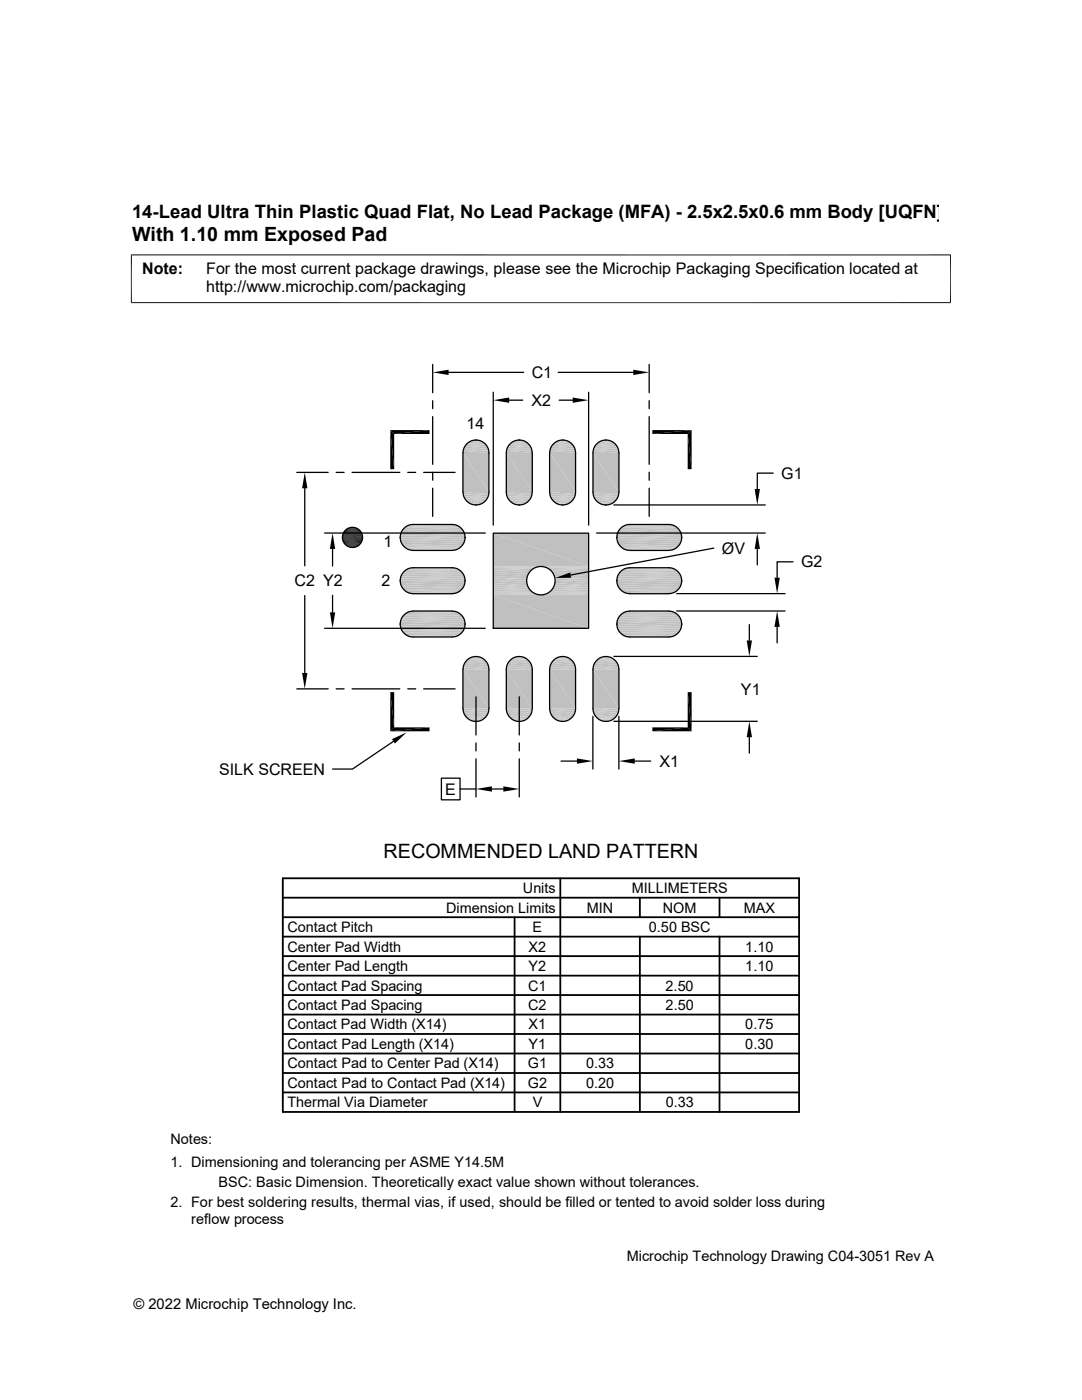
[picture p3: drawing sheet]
<svg xmlns="http://www.w3.org/2000/svg" width="216mm" height="279mm" viewBox="0 0 216 279" stroke-linecap="round" stroke-linejoin="round" font-family="sans-serif">
<g fill="#c0c0c0">
<path d="M94.5 87.9h.9z"/>
<path d="M103.2 87.9h.9z"/>
<path d="M111.8 87.9h.9z"/>
<path d="M120.5 87.9h.8z"/>
<path d="M120 88l.5-.1 1.3 .1z"/>
<path d="M120.5 87.9l1.3 .1z"/>
<path d="M111.4 88l.4-.1 1.4 .1z"/>
<path d="M111.8 87.9l1.4 .1z"/>
<path d="M102.7 88l.5-.1 1.3 .1z"/>
<path d="M103.2 87.9l1.3 .1z"/>
<path d="M94.1 88l.4-.1 1.4 .1z"/>
<path d="M94.5 87.9l1.4 .1z"/>
</g>
<path d="M93.7 88.1h2.6M102.3 88.1h2.6M111 88.1h2.6M119.6 88.1h2.6" fill="none" stroke="#c0c0c0" stroke-width=".2"/>
<path d="M93.3 88.3h3.3M102 88.3h3.3M110.6 88.3h3.3M119.2 88.3h3.4" fill="none" stroke="#c0c0c0" stroke-width=".28"/>
<path d="M93 88.6h4M101.6 88.6h4M110.3 88.6h4M118.9 88.6h4" fill="none" stroke="#c0c0c0" stroke-width=".32"/>
<path d="M92.7 88.9h4.5M101.4 88.9h4.5M110 88.9h4.5M118.7 88.9h4.4" fill="none" stroke="#c0c0c0" stroke-width=".36"/>
<path d="M92.4 89.7h5.1M92.5 89.3h4.9M101.1 89.7h5.1M101.2 89.3h4.8M109.7 89.7h5.1M109.8 89.3h4.9M118.3 89.7h5.2M118.5 89.3h4.8" fill="none" stroke="#c0c0c0" stroke-width=".42"/>
<path d="M92.4 90.2h5.2M101 90.2h5.2M109.7 90.2h5.2M118.3 90.2h5.2" fill="none" stroke="#c0c0c0" stroke-width=".44"/>
<g fill="#c0c0c0">
<path d="M118.3 90.4l5.2 7.8h-5.2z"/>
<path d="M118.3 90.4h5.2v7.8z"/>
<path d="M109.7 90.4l5.2 7.8h-5.2z"/>
<path d="M109.7 90.4h5.2v7.8z"/>
<path d="M101 90.4l5.2 7.8h-5.2z"/>
<path d="M101 90.4h5.2v7.8z"/>
<path d="M92.4 90.4l5.2 7.8h-5.2z"/>
<path d="M92.4 90.4h5.2v7.8z"/>
</g>
<path d="M92.4 98.4h5.2M92.4 98.9h5.1M101 98.4h5.2M101.1 98.9h5.1M109.7 98.4h5.2M109.7 98.9h5.1M118.3 98.4h5.2M118.3 98.9h5.2" fill="none" stroke="#c0c0c0" stroke-width=".44"/>
<path d="M92.5 99.3h4.9M101.2 99.3h4.8M109.8 99.3h4.9M118.5 99.3h4.8" fill="none" stroke="#c0c0c0" stroke-width=".4"/>
<path d="M92.7 99.7h4.5M101.4 99.7h4.5M110 99.7h4.5M118.7 99.7h4.4" fill="none" stroke="#c0c0c0" stroke-width=".36"/>
<path d="M93 100h4M101.6 100h4M110.3 100h4M118.9 100h4" fill="none" stroke="#c0c0c0" stroke-width=".34"/>
<path d="M93.3 100.3h3.3M102 100.3h3.3M110.6 100.3h3.3M119.2 100.3h3.4" fill="none" stroke="#c0c0c0" stroke-width=".25"/>
<path d="M93.7 100.5h2.6M102.3 100.5h2.6M111 100.5h2.6M119.6 100.5h2.6" fill="none" stroke="#c0c0c0" stroke-width=".2"/>
<g fill="#c0c0c0">
<path d="M94.5 100.7h.9z"/>
<path d="M103.2 100.7h.9z"/>
<path d="M111.8 100.7h.9z"/>
<path d="M120.5 100.7h.8z"/>
<path d="M120 100.6l1.3 .1z"/>
<path d="M120 100.6h1.8l-.5 .1z"/>
<path d="M111.4 100.6l1.3 .1z"/>
<path d="M111.4 100.6h1.8l-.5 .1z"/>
<path d="M102.7 100.6l1.4 .1z"/>
<path d="M102.7 100.6h1.8l-.4 .1z"/>
<path d="M94.1 100.6l1.3 .1z"/>
<path d="M94.1 100.6h1.8l-.5 .1z"/>
</g>
<path d="M81.1 104.9h10.4M81.6 104.8h9.5M82 104.7h8.7M124.4 104.9h10.3M124.8 104.8h9.5M125.2 104.7h8.7" fill="none" stroke="#c0c0c0" stroke-width=".2"/>
<path d="M80.8 105.1h11.1M124 105.1h11.1" fill="none" stroke="#c0c0c0" stroke-width=".28"/>
<path d="M80.5 105.4h11.7M123.7 105.4h11.7" fill="none" stroke="#c0c0c0" stroke-width=".32"/>
<path d="M80.2 105.8h12.3M123.4 105.8h12.3" fill="none" stroke="#c0c0c0" stroke-width=".36"/>
<path d="M80 106.2h12.6M123.2 106.2h12.7" fill="none" stroke="#c0c0c0" stroke-width=".4"/>
<path d="M79.8 107h13M79.9 106.6h12.9M123.1 107h12.9M123.1 106.6h12.9" fill="none" stroke="#c0c0c0" stroke-width=".44"/>
<g fill="#c0c0c0">
<path d="M123.1 107.3l12.9 .4h-12.9z"/>
<path d="M123.1 107.3h12.9v.4z"/>
<path d="M79.8 107.3l13 .4h-12.9z"/>
<path d="M79.8 107.3h13v.4z"/>
</g>
<path d="M79.9 107.9h12.9M80 108.4h12.6M123.1 107.9h12.9M123.2 108.4h12.7" fill="none" stroke="#c0c0c0" stroke-width=".42"/>
<path d="M80.2 108.7h12.3M123.4 108.7h12.3" fill="none" stroke="#c0c0c0" stroke-width=".36"/>
<path d="M80.5 109.1h11.7M123.7 109.1h11.7" fill="none" stroke="#c0c0c0" stroke-width=".32"/>
<path d="M80.8 109.4h11.1M124 109.4h11.1" fill="none" stroke="#c0c0c0" stroke-width=".25"/>
<path d="M81.1 109.6h10.4M81.6 109.7h9.5M82 109.8h8.7M124.4 109.6h10.3M124.8 109.7h9.5M125.2 109.8h8.7" fill="none" stroke="#c0c0c0" stroke-width=".2"/>
<g fill="#c0c0c0">
<path d="M98.4 106.4l19.1 6.7h-19.1z"/>
<path d="M98.4 106.4h19.1v6.7z"/>
</g>
<path d="M81.1 113.5h10.4M81.6 113.4h9.5M82 113.3h8.7M98.4 113.1h9.3M98.4 113.2h8.8M108.2 113.1h9.3M108.6 113.2h8.9M124.4 113.5h10.3M124.8 113.4h9.5M125.2 113.3h8.7" fill="none" stroke="#c0c0c0" stroke-width=".2"/>
<path d="M98.4 113.4h8.4M109.1 113.4h8.4" fill="none" stroke="#c0c0c0" stroke-width=".23"/>
<path d="M80.8 113.8h11.1M98.4 113.7h8M109.5 113.7h8M124 113.8h11.1" fill="none" stroke="#c0c0c0" stroke-width=".28"/>
<path d="M80.2 114.4h12.3M98.4 114h7.6M109.9 114h7.6M123.4 114.4h12.3" fill="none" stroke="#c0c0c0" stroke-width=".36"/>
<path d="M80.5 114.1h11.7M123.7 114.1h11.7" fill="none" stroke="#c0c0c0" stroke-width=".32"/>
<path d="M98.4 114.3h7.3M110.2 114.3h7.3" fill="none" stroke="#c0c0c0" stroke-width=".38"/>
<path d="M98.4 114.8h7M98.4 115.2h6.8M110.4 114.8h7.1M110.6 115.2h6.9M123.1 115.7h12.9" fill="none" stroke="#c0c0c0" stroke-width=".44"/>
<path d="M79.9 115.2h12.9M80 114.8h12.6M123.1 115.2h12.9M123.2 114.8h12.7" fill="none" stroke="#c0c0c0" stroke-width=".42"/>
<g fill="#c0c0c0">
<path d="M110.7 115.4l6.8 .5h-6.7z"/>
<path d="M110.7 115.4h6.8v.5z"/>
<path d="M98.4 115.4l6.7 .5h-6.7z"/>
<path d="M98.4 115.4h6.7v.5z"/>
</g>
<path d="M79.8 115.7h13" fill="none" stroke="#c0c0c0" stroke-width=".44"/>
<g fill="#c0c0c0">
<path d="M123.1 115.9l12.9 .5h-12.9z"/>
<path d="M123.1 115.9h12.9v.5z"/>
<path d="M79.8 115.9l13 .5h-12.9z"/>
<path d="M79.8 115.9h13v.5z"/>
<path d="M110.8 115.9l6.7 .5h-6.8z"/>
<path d="M110.8 115.9h6.7v.5z"/>
<path d="M98.4 115.9l6.7 .5h-6.7z"/>
<path d="M98.4 115.9h6.7v.5z"/>
</g>
<path d="M79.9 116.6h12.9M80 117h12.6M123.1 116.6h12.9M123.2 117h12.7M79.9 123.9h12.9M80 123.4h12.6M123.1 123.9h12.9M123.2 123.4h12.7" fill="none" stroke="#c0c0c0" stroke-width=".42"/>
<path d="M98.4 116.6h6.8M98.4 117h7M110.4 117h7.1M110.6 116.6h6.9" fill="none" stroke="#c0c0c0" stroke-width=".44"/>
<path d="M80.2 117.4h12.3M98.4 117.8h7.6M109.9 117.8h7.6M123.4 117.4h12.3M80.2 123.1h12.3M123.4 123.1h12.3" fill="none" stroke="#c0c0c0" stroke-width=".36"/>
<path d="M98.4 117.5h7.3M110.2 117.5h7.3" fill="none" stroke="#c0c0c0" stroke-width=".38"/>
<path d="M80.5 117.7h11.7M123.7 117.7h11.7M80.5 122.7h11.7M123.7 122.7h11.7" fill="none" stroke="#c0c0c0" stroke-width=".32"/>
<path d="M80.8 118h11.1M98.4 118.1h8M109.5 118.1h8M124 118h11.1" fill="none" stroke="#c0c0c0" stroke-width=".28"/>
<g fill="none" stroke="#c0c0c0" stroke-width=".2">
<path d="M81.1 118.2h10.4M81.6 118.4h9.5M82 118.5h8.7M98.4 118.6h8.8M98.4 118.7h9.3M108.2 118.7h9.3M108.6 118.6h8.9M124.4 118.2h10.3M124.8 118.4h9.5M125.2 118.5h8.7M81.1 122.2h10.4M81.6 122h9.5"/>
<path d="M82 122h8.7M124.4 122.2h10.3M124.8 122h9.5M125.2 122h8.7"/>
</g>
<path d="M98.4 118.4h8.4M109.1 118.4h8.4" fill="none" stroke="#c0c0c0" stroke-width=".23"/>
<path d="M80.8 122.4h11.1M124 122.4h11.1" fill="none" stroke="#c0c0c0" stroke-width=".25"/>
<g fill="#c0c0c0">
<path d="M123.1 124.1l12.9 .4h-12.9z"/>
<path d="M123.1 124.1h12.9v.4z"/>
<path d="M79.9 124.1l12.9 .4h-13z"/>
<path d="M79.9 124.1h12.9v.4z"/>
</g>
<path d="M79.8 124.8h13M123.1 124.8h12.9" fill="none" stroke="#c0c0c0" stroke-width=".44"/>
<g fill="#c0c0c0">
<path d="M98.4 118.7l19.1 6.7h-19.1z"/>
<path d="M98.4 118.7h19.1v6.7z"/>
</g>
<path d="M79.9 125.2h12.9M123.1 125.2h12.9" fill="none" stroke="#c0c0c0" stroke-width=".44"/>
<path d="M80 125.6h12.6M123.2 125.6h12.7" fill="none" stroke="#c0c0c0" stroke-width=".4"/>
<path d="M80.2 126h12.3M123.4 126h12.3" fill="none" stroke="#c0c0c0" stroke-width=".36"/>
<path d="M80.5 126.4h11.7M123.7 126.4h11.7" fill="none" stroke="#c0c0c0" stroke-width=".32"/>
<path d="M80.8 126.7h11.1M124 126.7h11.1" fill="none" stroke="#c0c0c0" stroke-width=".28"/>
<path d="M81.1 126.9h10.4M81.6 127h9.5M82 127.1h8.7M124.4 126.9h10.3M124.8 127h9.5M125.2 127.1h8.7" fill="none" stroke="#c0c0c0" stroke-width=".2"/>
<g fill="#c0c0c0">
<path d="M94.5 131.1h.9z"/>
<path d="M103.2 131.1h.9z"/>
<path d="M111.8 131.1h.9z"/>
<path d="M120.5 131.1h.8z"/>
<path d="M120 131.2l.5-.1 1.3 .1z"/>
<path d="M120.5 131.1l1.3 .1z"/>
<path d="M111.4 131.2l.4-.1 1.4 .1z"/>
<path d="M111.8 131.1l1.4 .1z"/>
<path d="M102.7 131.2l.5-.1 1.3 .1z"/>
<path d="M103.2 131.1l1.3 .1z"/>
<path d="M94.1 131.2l.4-.1 1.4 .1z"/>
<path d="M94.5 131.1l1.4 .1z"/>
</g>
<path d="M93.7 131.3h2.6M102.3 131.3h2.6M111 131.3h2.6M119.6 131.3h2.6" fill="none" stroke="#c0c0c0" stroke-width=".2"/>
<path d="M93.3 131.5h3.3M102 131.5h3.3M110.6 131.5h3.3M119.2 131.5h3.4" fill="none" stroke="#c0c0c0" stroke-width=".25"/>
<path d="M93 131.8h4M101.6 131.8h4M110.3 131.8h4M118.9 131.8h4" fill="none" stroke="#c0c0c0" stroke-width=".34"/>
<path d="M92.7 132.1h4.5M101.4 132.1h4.5M110 132.1h4.5M118.7 132.1h4.4" fill="none" stroke="#c0c0c0" stroke-width=".36"/>
<path d="M92.5 132.5h4.9M101.2 132.5h4.8M109.8 132.5h4.9M118.5 132.5h4.8" fill="none" stroke="#c0c0c0" stroke-width=".4"/>
<path d="M92.4 133.4h5.2M92.4 132.9h5.1M101 133.4h5.2M101.1 132.9h5.1M109.7 133.4h5.2M109.7 132.9h5.1M118.3 133.4h5.2M118.3 132.9h5.2" fill="none" stroke="#c0c0c0" stroke-width=".44"/>
<g fill="#c0c0c0">
<path d="M118.3 133.6l5.2 7.8h-5.2z"/>
<path d="M118.3 133.6h5.2v7.8z"/>
<path d="M109.7 133.6l5.2 7.8h-5.2z"/>
<path d="M109.7 133.6h5.2v7.8z"/>
<path d="M101 133.6l5.2 7.8h-5.2z"/>
<path d="M101 133.6h5.2v7.8z"/>
<path d="M92.4 133.6l5.2 7.8h-5.2z"/>
<path d="M92.4 133.6h5.2v7.8z"/>
</g>
<path d="M92.4 141.6h5.2M101 141.6h5.2M109.7 141.6h5.2M118.3 141.6h5.2" fill="none" stroke="#c0c0c0" stroke-width=".44"/>
<path d="M92.4 142h5.1M92.5 142.5h4.9M101.1 142h5.1M101.2 142.5h4.8M109.7 142h5.1M109.8 142.5h4.9M118.3 142h5.2M118.5 142.5h4.8" fill="none" stroke="#c0c0c0" stroke-width=".42"/>
<path d="M92.7 142.9h4.5M101.4 142.9h4.5M110 142.9h4.5M118.7 142.9h4.4" fill="none" stroke="#c0c0c0" stroke-width=".36"/>
<path d="M93 143.2h4M101.6 143.2h4M110.3 143.2h4M118.9 143.2h4" fill="none" stroke="#c0c0c0" stroke-width=".32"/>
<path d="M93.3 143.5h3.3M102 143.5h3.3M110.6 143.5h3.3M119.2 143.5h3.4" fill="none" stroke="#c0c0c0" stroke-width=".28"/>
<path d="M93.7 143.7h2.6M102.3 143.7h2.6M111 143.7h2.6M119.6 143.7h2.6" fill="none" stroke="#c0c0c0" stroke-width=".2"/>
<g fill="#c0c0c0">
<path d="M94.5 143.9h.9z"/>
<path d="M103.2 143.9h.9z"/>
<path d="M111.8 143.9h.9z"/>
<path d="M120.5 143.9h.8z"/>
<path d="M120 143.8l1.3 .1z"/>
<path d="M120 143.8h1.8l-.5 .1z"/>
<path d="M111.4 143.8l1.3 .1z"/>
<path d="M111.4 143.8h1.8l-.5 .1z"/>
<path d="M102.7 143.8l1.4 .1z"/>
<path d="M102.7 143.8h1.8l-.4 .1z"/>
<path d="M94.1 143.8l1.3 .1z"/>
<path d="M94.1 143.8h1.8l-.5 .1z"/>
</g>
<g fill="none" stroke="#000" stroke-width=".25">
<path d="M86.3 72.7v5.7M86.3 80v1.6M89.5 74.3h15M98.4 78.3v26.5M101.6 79.9h2.7M111.4 74.3h15M111.6 79.9h2.7M117.5 78.3v26.5M129.5 72.7v5.7M129.5 80v1.6M59.2 94.3h6.3M60.8 97.5v15.4"/>
<path d="M67.1 94.3h1.6M70.3 94.3h9.5M81.4 94.3h1.6M84.5 94.3h6.3M86.3 83.1v9.6M86.3 94.3v1.5M86.3 97.4v5.7M95 87.8a2.64 2.64 0 0 0-2.6 2.6v7.8a2.6 2.6 0 0 0 2.6 2.6M95 87.8h.1M95 87.8a2.6 2.6 0 0 1 2.6 2.6v7.8a2.6 2.6 0 0 1-2.6 2.6M103.6 87.8a2.6 2.6 0 0 1 2.6 2.6v7.8a2.64 2.64 0 0 1-2.6 2.6M103.6 87.8a2.6 2.6 0 0 0-2.6 2.6v7.8a2.6 2.6 0 0 0 2.6 2.6"/>
<path d="M103.6 87.8h.1M109.7 90.4v7.8M109.7 98.2a2.6 2.6 0 0 0 2.6 2.6M112.3 87.8a2.6 2.6 0 0 0-2.6 2.6M112.3 87.8h.1M112.3 87.8a2.6 2.6 0 0 1 2.6 2.6v7.8a2.6 2.6 0 0 1-2.6 2.6M120.9 87.8a2.6 2.6 0 0 0-2.6 2.6v7.8a2.6 2.6 0 0 0 2.6 2.6M120.9 87.8h.1M120.9 87.8a2.6 2.6 0 0 1 2.6 2.6M123.5 98.2a2.6 2.6 0 0 1-2.6 2.6M123.5 90.4v7.8M129.5 83.1v9.6"/>
<path d="M129.5 94.3v1.5M129.5 97.4v5.7M154.3 94.4h-3.2v3.2M60.8 118.9v15.4M64.8 106.4h32M66.4 109.6v3.4M66.4 118.8v3.4M79.8 115.9h.1M79.8 107.3h.1M80.6 114.1l.6-.5 .9-.3h8.1a2.58 2.58 0 0 1 2.6 2.6 2.58 2.58 0 0 1-2.6 2.6h-7.8a2.59 2.59 0 0 1-2.3-1.6 2.59 2.59 0 0 1 .5-2.8zM80.6 105.4l.6-.4 .9-.3h8.1a2.58 2.58 0 0 1 2.6 2.6 2.58 2.58 0 0 1-2.6 2.5l-7.8 .1a2.59 2.59 0 0 1-2.3-1.6 2.59 2.59 0 0 1 .5-2.9zM92.8 115.9h.1"/>
<path d="M92.8 107.3h.1M95 100.8h.1M98.4 106.4h19.1v19h-19.1zM103.6 100.8h.1M112.3 100.8h.1M119 106.4h33.7M120.9 100.8h.1M122.5 100.8h30.2M123.1 115.9h.1M123.1 107.3h.1M123.1 115.9a2.64 2.64 0 0 0 2.6 2.6h7.7a2.6 2.6 0 0 0 2.6-2.6M123.1 107.3a2.64 2.64 0 0 0 2.6 2.6l7.7-.1a2.6 2.6 0 0 0 2.6-2.5"/>
<path d="M123.1 115.9a2.6 2.6 0 0 1 2.6-2.6h7.7a2.6 2.6 0 0 1 2.6 2.6M135 118.5h21.7M136 107.3a2.6 2.6 0 0 0-2.6-2.6h-7.7a2.6 2.6 0 0 0-2.6 2.6M136 115.9h.1M136 107.3h.1M142.4 109.4l-28.5 5.4M151.1 109.6v3.1M158.2 112.1h-3.1v3.2M59.2 137.5h6.3M64.8 125.4h32M67.1 137.5h1.6M70.3 137.5h9.5"/>
<path d="M79.8 124.5h.1M81.4 137.5h1.6M82.4 122a2.6 2.6 0 0 0-2.5 2.5M82.4 121.9h7.8M84.5 137.5h6.3M90.2 122a2.58 2.58 0 0 1 2.6 2.5 2.58 2.58 0 0 1-2.6 2.6h-7.8a2.6 2.6 0 0 1-2.5-2.6M92.8 124.5h.1M95 131a2.6 2.6 0 0 0-2.6 2.6v7.8a2.64 2.64 0 0 0 2.6 2.6M95 131h.1M95 139.1v7.6M95 131a2.6 2.6 0 0 1 2.6 2.6v7.8a2.6 2.6 0 0 1-2.6 2.6M98.4 125.4h.1"/>
<path d="M103.6 131a2.64 2.64 0 0 1 2.6 2.6v7.8a2.6 2.6 0 0 1-2.6 2.6M103.6 131a2.6 2.6 0 0 0-2.6 2.6v7.8a2.6 2.6 0 0 0 2.6 2.6M103.6 131h.1M103.6 139.1v7.6M109.7 133.6v7.8M112.3 131a2.6 2.6 0 0 0-2.6 2.6M112.3 131h.1M112.3 131a2.6 2.6 0 0 1 2.6 2.6v7.8a2.6 2.6 0 0 1-2.6 2.6M120.9 131a2.6 2.6 0 0 0-2.6 2.6v7.8a2.6 2.6 0 0 0 2.6 2.6M120.9 131h.1M120.9 131a2.6 2.6 0 0 1 2.6 2.6M122.5 131h28.6"/>
<path d="M123.1 124.5h.1M123.5 133.6v7.8M125.7 122a2.6 2.6 0 0 0-2.6 2.5M125.7 121.9h7.7M133.4 122a2.6 2.6 0 0 1 2.6 2.5M135 121.9h21.7M136 124.5a2.6 2.6 0 0 1-2.6 2.6h-7.7a2.6 2.6 0 0 1-2.6-2.6M136 124.5h.1M149.5 124.7v3.1M155.1 125.1v3.2M78.5 148l-8.2 5.5h-3.9M88.1 155.3h3.7v4.3h-3.7z"/>
<path d="M91.8 157.5h3.2M95 144h.1M95 148.3v1.6M95 151.4v7.6M98.1 157.5h2.3M103.6 144h.1M103.6 148.3v1.6M103.6 151.4v7.6M109.7 141.4a2.6 2.6 0 0 0 2.6 2.6M112 151.9h3.1M112.3 144h.1M118.3 143v10.5"/>
<path d="M120.9 144h.1M122.5 144h28.6M123.5 141.4a2.6 2.6 0 0 1-2.6 2.6M123.5 143v10.5M126.7 151.9h3.1M149.5 147.1v3.2"/>
<circle cx="70.3" cy="107.3" r="2.01"/>
<circle cx="107.9" cy="115.9" r="2.84"/>
</g>
<g fill="none" stroke="#000" stroke-width=".36">
<path d="M56.4 179.2h103M56.4 175.3h103v46.6h-103zM111.8 175.3v46.6M127.7 179.2v3.8M143.6 179.2v3.8M56.4 183h103M56.4 190.8h103M56.4 186.9h103M56.4 194.7h103M56.4 198.6h103M102.7 183v38.9M127.7 186.9v35"/>
<path d="M143.6 186.9v35M56.4 202.5h103M56.4 206.4h103M56.4 218h103M56.4 210.2h103M56.4 214.1h103"/>
</g>
<g fill="#000">
<path d="M86.3 74.3l3.2-.5v1zM98.4 79.9l3.2-.6v1.1zM114.3 79.3l3.2 .6-3.2 .5zM126.4 73.8l3.1 .5-3.1 .5zM60.8 94.3l.5 3.2h-1zM77.9 85.8l.8 7.8h-.8zM77.9 85.8l.8 .8v7zM78.7 86.6l7-.8v.8zM77.9 85.8h7.8l-7 .8zM130.2 85.8h7.8l-7.8 .8zM130.2 86.6l7.8-.8-.8 .8zM137.2 86.6l.8 7h-.8z"/>
<path d="M137.2 86.6l.8-.8v7.8zM150.6 97.6h1l-.5 3.2zM66.4 106.4l.5 3.2h-1.1zM69.3 109l1.9 .1zM69.5 105.4l1.8 .1zM69.5 109.1l1.5 .1zM69.5 109.1h1.7zM69.5 105.4h1.7zM69.7 105.3l1.5 .1zM69.7 109.2h1.1zM69.7 109.2h1.3zM69.7 105.3h1.3z"/>
<path d="M69.9 105.3h1.1zM69.9 109.2l.6 .1zM69.9 109.2h.9zM69.9 105.3h.9zM70 105.2l.8 .1zM70 109.3h.5zM70 105.2h.5zM110.7 115.4l3.1-1.1 .2 1zM151.1 106.4l.5 3.2h-1zM154.5 115.3h1.1l-.5 3.2zM60.3 134.3h1l-.5 3.2zM65.8 122.2h1.1l-.5 3.2z"/>
<path d="M149 127.8h1.1l-.6 3.2zM155.1 121.9l.5 3.2h-1.1zM77.9 138.1l.8 7.1-.8 .7zM78.2 147.5l3-1.3-2.4 2.2zM77.9 138.1h.8v7.1zM77.9 145.9l7.8-.7v.7zM77.9 145.9l.8-.7h7zM95 157.5l3.1-.6v1.1zM100.4 156.9l3.2 .6-3.2 .5zM115.1 151.4l3.2 .5-3.2 .5zM123.5 151.9l3.2-.5v1zM130.2 145.2h7l-7 .7z"/>
<path d="M130.2 145.9l7-.7 .8 .7zM137.2 138.1l.8 7.8-.8-.7zM137.2 138.1h.8v7.8zM149.5 144l.6 3.1h-1.1z"/>
</g>
<g fill="none" stroke="#000" stroke-width=".2">
<path d="M26.1 50.9h163.7M26.2 50.8v9.7M189.7 50.8v9.7M26.1 60.4h163.7M68.3 107.2h4.1M68.3 107.3h4.1M68.3 107.5h4M68.3 106.8h4M68.3 107.7h4M68.4 106.6h3.9M68.4 107.9h3.9M68.5 108.1h3.7"/>
<path d="M68.5 106.4h3.7M68.5 108.3h3.6M68.5 106.2h3.6M68.6 108.4h3.5M68.6 106.1h3.5M68.7 105.9h3.2M68.7 108.6h3.2M68.9 108.7h2.9M68.9 105.8h2.9M69 105.6h2.6M69 108.8h2.6M69.2 105.5h2.3"/>
<path d="M69.2 109h2.3M69.3 105.4h2M69.3 109.1h2"/>
</g>
<path d="M68.3 107h4" fill="none" stroke="#000" stroke-width=".21"/>
<g font-size="3.9">
<text x="26.4" y="48">With 1.10 mm Exposed Pad</text>
<text x="76.5" y="171.1">RECOMMENDED LAND PATTERN</text>
</g>
<text font-size="3.7" x="26.4" y="43.5">14-Lead Ultra Thin Plastic Quad Flat, No Lead Package (MFA) - 2.5x2.5x0.6 mm Body [UQFN]</text>
<g font-size="3.2">
<text x="28.4" y="54.6">Note:</text>
<text x="41.1" y="58.3">http://www.microchip.com/packaging</text>
<text x="41.1" y="54.6">For the most current package drawings, please see the Microchip Packaging Specification located at</text>
<text x="106.1" y="75.4">C1</text>
<text x="106.1" y="81">X2</text>
<text x="93.1" y="85.6">14</text>
<text x="155.9" y="95.5">G1</text>
<text x="76.5" y="109.2">1</text>
<text x="144.1" y="110.5">ØV</text>
<text x="159.9" y="113.2">G2</text>
<text x="58.8" y="117">C2 Y2</text>
<text x="76.1" y="117">2</text>
<text x="147.8" y="138.6">Y1</text>
<text x="43.7" y="154.6">SILK SCREEN</text>
<text x="131.6" y="153">X1</text>
<text x="88.8" y="158.6">E</text>
</g>
<g font-size="2.9">
<text x="104.3" y="178.2">Units</text>
<text x="126" y="178.2">MILLIMETERS</text>
<text x="89" y="182.1">Dimension Limits</text>
<text x="117.1" y="182.1">MIN</text>
<text x="132.3" y="182.1">NOM</text>
<text x="148.4" y="182.1">MAX</text>
<text x="57.3" y="189.9">Center Pad Width</text>
<text x="57.3" y="186">Contact Pitch</text>
<text x="105.5" y="189.9">X2</text>
<text x="106.3" y="186">E</text>
<text x="129.5" y="186">0.50 BSC</text>
<text x="148.7" y="189.9">1.10</text>
<text x="57.3" y="193.8">Center Pad Length</text>
<text x="57.3" y="197.7">Contact Pad Spacing</text>
<text x="105.4" y="197.7">C1</text>
<text x="105.5" y="193.8">Y2</text>
<text x="132.8" y="197.7">2.50</text>
<text x="148.7" y="193.8">1.10</text>
<text x="57.3" y="201.6">Contact Pad Spacing</text>
<text x="105.4" y="201.6">C2</text>
<text x="132.8" y="201.6">2.50</text>
<text x="57.3" y="209.3">Contact Pad Length (X14)</text>
<text x="57.3" y="205.4">Contact Pad Width (X14)</text>
<text x="105.5" y="209.3">Y1</text>
<text x="105.5" y="205.4">X1</text>
<text x="148.7" y="209.3">0.30</text>
<text x="148.7" y="205.4">0.75</text>
<text x="57.3" y="213.2">Contact Pad to Center Pad (X14)</text>
<text x="105.3" y="213.2">G1</text>
<text x="116.9" y="213.2">0.33</text>
<text x="57.3" y="217.1">Contact Pad to Contact Pad (X14)</text>
<text x="57.3" y="221">Thermal Via Diameter</text>
<text x="105.3" y="217.1">G2</text>
<text x="106.3" y="221">V</text>
<text x="116.9" y="217.1">0.20</text>
<text x="132.8" y="221">0.33</text>
<text x="34" y="228.3">Notes:</text>
<text x="34" y="232.9">1. Dimensioning and tolerancing per ASME Y14.5M</text>
<text x="43.6" y="236.9">BSC: Basic Dimension. Theoretically exact value shown without tolerances.</text>
<text x="34" y="241">2. For best soldering results, thermal vias, if used, should be filled or tented to avoid solder loss during</text>
<text x="38.1" y="244.3">reflow process</text>
<text x="125.1" y="251.7">Microchip Technology Drawing C04-3051 Rev A</text>
<text x="26.6" y="261.3">© 2022 Microchip Technology Inc.</text>
</g>
</svg>
